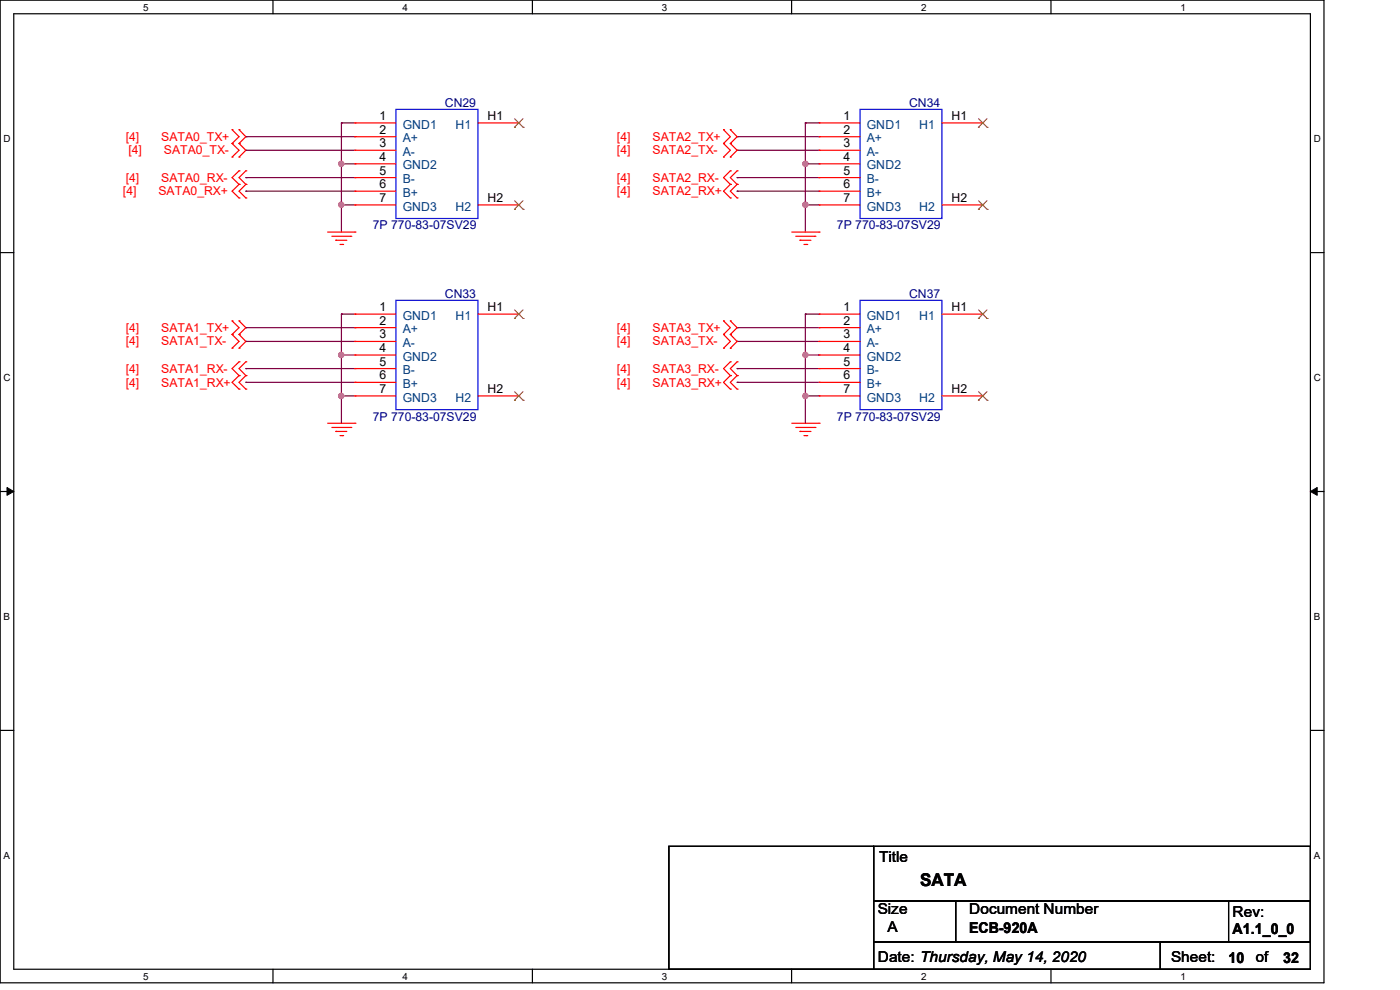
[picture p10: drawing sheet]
<svg xmlns="http://www.w3.org/2000/svg" width="297mm" height="210mm" viewBox="0 0 297 210" stroke-linecap="round" stroke-linejoin="round" font-family="sans-serif">
<path d="M0 0h280.9v208.5h-280.9zM2.9 2.9h275.1v202.7h-275.1z" fill="none" stroke="#000" stroke-width=".25"/>
<g fill="#fff">
<path d="M30.4 .3h1.1v2.4h-1.1z"/>
<path d="M30.4 205.9h1.1v2.3h-1.1z"/>
</g>
<path d="M57.9 0v2.9M57.9 205.6v2.9" fill="none" stroke="#000" stroke-width=".25"/>
<g fill="#fff">
<path d="M85.4 .3h1.1v2.4h-1.1z"/>
<path d="M85.4 205.9h1.1v2.3h-1.1z"/>
</g>
<path d="M112.9 0v2.9M112.9 205.6v2.9" fill="none" stroke="#000" stroke-width=".25"/>
<g fill="#fff">
<path d="M140.4 .3h1.2v2.4h-1.2z"/>
<path d="M140.4 205.9h1.2v2.3h-1.2z"/>
</g>
<path d="M167.9 0v2.9M167.9 205.6v2.9" fill="none" stroke="#000" stroke-width=".25"/>
<g fill="#fff">
<path d="M195.4 .3h1.2v2.4h-1.2z"/>
<path d="M195.4 205.9h1.2v2.3h-1.2z"/>
</g>
<path d="M223 0v2.9M223 205.6v2.9" fill="none" stroke="#000" stroke-width=".25"/>
<g fill="#fff">
<path d="M250.4 .3h1.2v2.4h-1.2z"/>
<path d="M250.4 205.9h1.2v2.3h-1.2z"/>
<path d="M.8 28.2h1.4v2.4h-1.4z"/>
<path d="M278.7 28.2h1.5v2.4h-1.5z"/>
<path d="M.8 78.9h1.4v2.3h-1.4z"/>
<path d="M278.7 78.9h1.5v2.3h-1.5z"/>
</g>
<path d="M0 53.6h2.9M278 53.6h2.9" fill="none" stroke="#000" stroke-width=".25"/>
<g fill="#fff">
<path d="M.8 129.6h1.3v2.3h-1.3z"/>
<path d="M278.7 129.6h1.4v2.3h-1.4z"/>
</g>
<path d="M0 104.3h2.9M278 104.3h2.9" fill="none" stroke="#000" stroke-width=".25"/>
<path d="M1.5 103.4l1.4 .9-1.4 .8zM278 104.3l1.4-.9v1.7z" fill="#000" stroke="#000" stroke-width=".21"/>
<g fill="#fff">
<path d="M.8 180.3h1.3v2.3h-1.3z"/>
<path d="M278.7 180.3h1.4v2.3h-1.4z"/>
</g>
<path d="M0 154.9h2.9M278 154.9h2.9M141.9 179.5h43.4v26.1h-43.4zM185.3 179.5h92.7v11.6h-92.7zM185.3 191.1h17.4v8.7h-17.4zM185.3 199.8h60.9v5.8h-60.9zM202.7 191.1h75.3v8.7h-75.3zM246.2 199.8h31.8v5.8h-31.8zM260.6 191.1h17.4v8.7h-17.4z" fill="none" stroke="#000" stroke-width=".25"/>
<g fill="none" stroke="#800040" stroke-width=".25">
<path d="M52.2 31.9h.1M52.2 29h.1M52.2 37.7h.1M52.2 29h23.1M52.2 31.9h23.1M52.2 37.7h23.1M72.4 26.1h.1M72.4 34.8h.1M72.4 26.1v23.1M72.4 26.1h2.9M72.4 34.8h2.9M156.4 29h.1"/>
<path d="M156.4 31.9h.1M156.4 37.7h.1M156.4 29h17.4M156.4 31.9h17.4M156.4 37.7h17.4M170.9 34.8h.1M170.9 26.1h.1M170.9 26.1h2.9M170.9 34.8h2.9M170.9 26.1v23.1M52.2 40.6h.1M52.2 40.6h23.1"/>
<path d="M72.4 43.5h.1M72.4 43.5h2.9M156.4 40.6h.1M156.4 40.6h17.4M170.9 43.5h.1M170.9 43.5h2.9M52.2 78.2h.1M52.2 72.4h.1M52.2 69.5h.1M52.2 78.2h23.1M52.2 72.4h23.1M52.2 69.5h23.1"/>
<path d="M72.4 75.3h.1M72.4 66.6h.1M72.4 66.6v23.2M72.4 66.6h2.9M72.4 75.3h2.9M156.4 72.4h.1M156.4 78.2h.1M156.4 69.5h.1M156.4 78.2h17.4M156.4 72.4h17.4M156.4 69.5h17.4M170.9 66.6h.1"/>
<path d="M170.9 75.3h.1M170.9 66.6h2.9M170.9 75.3h2.9M170.9 66.6v23.2M52.2 81.1h.1M52.2 81.1h23.1M72.4 84h.1M72.4 84h2.9M156.4 81.1h.1M156.4 81.1h17.4M170.9 84h.1M170.9 84h2.9"/>
</g>
<g fill="#f0f" stroke="#f0f" stroke-width=".25">
<circle cx="72.4" cy="34.8" r=".55"/>
<circle cx="72.4" cy="43.4" r=".55"/>
<circle cx="72.4" cy="84" r=".55"/>
<circle cx="72.4" cy="75.3" r=".55"/>
<circle cx="170.9" cy="43.4" r=".55"/>
<circle cx="170.9" cy="34.8" r=".55"/>
<circle cx="170.9" cy="84" r=".55"/>
<circle cx="170.9" cy="75.3" r=".55"/>
</g>
<g fill="none" stroke="#f00" stroke-width=".25">
<path d="M49.2 30.4h.1M49.2 27.5h.1M49.2 33.3h.1M49.2 27.5l1.5 1.5-1.5 1.4M49.2 30.4l1.5 1.5-1.5 1.4M50.7 27.5h.1M50.7 30.4h.1M50.7 33.3h.1M50.7 36.2h.1M50.7 39.1h.1M50.7 27.5l1.5 1.5-1.5 1.4M50.7 30.4l1.5 1.5-1.5 1.4"/>
<path d="M50.7 36.2l-1.5 1.5 1.5 1.4M50.7 39.1l-1.5 1.5 1.5 1.4M52.2 36.2h.1M52.2 39.1h.1M52.2 36.2l-1.5 1.5 1.5 1.4M52.2 39.1l-1.5 1.5 1.5 1.4M75.3 26.1h.1M75.3 29h.1M75.3 31.9h.1M75.3 34.8h.1M75.3 37.7h.1M75.3 26.1h8.7"/>
<path d="M75.3 29h8.7M75.3 31.9h8.7M75.3 34.8h8.7M75.3 37.7h8.7M101.4 26.1h8.7M110.1 26.1h.1M153.5 30.4h.1M153.5 27.5h.1M153.5 33.3h.1M153.5 27.5l1.4 1.5-1.4 1.4M153.5 30.4l1.4 1.5-1.4 1.4M154.9 39.1h.1"/>
<path d="M154.9 36.2h.1M154.9 27.5h.1M154.9 30.4h.1M154.9 33.3h.1M154.9 39.1l-1.4 1.5 1.4 1.4M154.9 36.2l-1.4 1.5 1.4 1.4M154.9 27.5l1.5 1.5-1.5 1.4M154.9 30.4l1.5 1.5-1.5 1.4M156.4 39.1h.1M156.4 36.2h.1M156.4 39.1l-1.5 1.5 1.5 1.4M156.4 36.2l-1.5 1.5 1.5 1.4"/>
<path d="M173.8 26.1h.1M173.8 29h.1M173.8 31.9h.1M173.8 34.8h.1M173.8 37.7h.1M173.8 26.1h8.7M173.8 29h8.7M173.8 31.9h8.7M173.8 34.8h8.7M173.8 37.7h8.7M199.8 26.1h8.7M208.5 26.1h.1"/>
<path d="M50.7 42h.1M52.2 42h.1M69.5 49.2h5.8M70.4 50.1h4M71.2 51h.1M71.2 51h2.4M72.1 51.9h.6M72.7 51.9h.1M74.4 50.1h.1M75.3 49.2h.1M75.3 40.6h.1M75.3 43.5h.1"/>
<path d="M75.3 40.6h8.7M75.3 43.5h8.7M101.4 43.5h8.7M110.1 43.5h.1M154.9 42h.1M156.4 42h.1M168 49.2h5.8M168.8 50.1h4.1M169.7 51h.1M169.7 51h2.3M170.6 51.9h.6M171.2 51.9h.1"/>
<path d="M172.9 50.1h.1M173.8 49.2h.1M173.8 40.6h.1M173.8 43.5h.1M173.8 40.6h8.7M173.8 43.5h8.7M199.8 43.5h8.7M208.5 43.5h.1M49.2 71h.1M49.2 68.1h.1M49.2 73.9h.1M49.2 68.1l1.5 1.4-1.5 1.5"/>
<path d="M49.2 71l1.5 1.4-1.5 1.5M50.7 68.1h.1M50.7 71h.1M50.7 79.7h.1M50.7 76.8h.1M50.7 73.9h.1M50.7 68.1l1.5 1.4-1.5 1.5M50.7 79.7l-1.5 1.4 1.5 1.4M50.7 76.8l-1.5 1.4 1.5 1.5M50.7 71l1.5 1.4-1.5 1.5M52.2 79.7h.1M52.2 76.8h.1"/>
<path d="M52.2 79.7l-1.5 1.4 1.5 1.4M52.2 76.8l-1.5 1.4 1.5 1.5M75.3 66.6h.1M75.3 69.5h.1M75.3 72.4h.1M75.3 75.3h.1M75.3 78.2h.1M75.3 66.6h8.7M75.3 69.5h8.7M75.3 72.4h8.7M75.3 75.3h8.7M75.3 78.2h8.7"/>
<path d="M101.4 66.6h8.7M110.1 66.6h.1M153.5 71h.1M153.5 68.1h.1M153.5 73.9h.1M153.5 68.1l1.4 1.4-1.4 1.5M153.5 71l1.4 1.4-1.4 1.5M154.9 79.7h.1M154.9 76.8h.1M154.9 68.1h.1M154.9 71h.1M154.9 73.9h.1"/>
<path d="M154.9 79.7l-1.4 1.4 1.4 1.4M154.9 76.8l-1.4 1.4 1.4 1.5M154.9 68.1l1.5 1.4-1.5 1.5M154.9 71l1.5 1.4-1.5 1.5M156.4 79.7h.1M156.4 76.8h.1M156.4 79.7l-1.5 1.4 1.5 1.4M156.4 76.8l-1.5 1.4 1.5 1.5M173.8 66.6h.1M173.8 69.5h.1M173.8 72.4h.1M173.8 75.3h.1"/>
<path d="M173.8 78.2h.1M173.8 66.6h8.7M173.8 69.5h8.7M173.8 72.4h8.7M173.8 75.3h8.7M173.8 78.2h8.7M199.8 66.6h8.7M208.5 66.6h.1M50.7 82.5h.1M52.2 82.5h.1M69.5 89.8h5.8M70.4 90.7h4"/>
<path d="M71.2 91.5h.1M71.2 91.5h2.4M72.1 92.4h.6M72.7 92.4h.1M74.4 90.7h.1M75.3 89.8h.1M75.3 81.1h.1M75.3 84h.1M75.3 81.1h8.7M75.3 84h8.7M101.4 84h8.7M110.1 84h.1"/>
<path d="M154.9 82.5h.1M156.4 82.5h.1M168 89.8h5.8M168.8 90.7h4.1M169.7 91.5h.1M169.7 91.5h2.3M170.6 92.4h.6M171.2 92.4h.1M172.9 90.7h.1M173.8 89.8h.1M173.8 81.1h.1M173.8 84h.1"/>
<path d="M173.8 81.1h8.7M173.8 84h8.7M199.8 84h8.7M208.5 84h.1"/>
</g>
<path d="M84 23.2h17.4v23.2h-17.4zM182.5 23.2h17.3v23.2h-17.3zM84 63.7h17.4v23.2h-17.4zM182.5 63.7h17.3v23.2h-17.3z" fill="none" stroke="#00f" stroke-width=".25"/>
<g fill="none" stroke="#804000" stroke-width=".21">
<path d="M109.1 27h.1M109.2 25.2l1.8 1.8M111 25.2l-1.9 1.8M111 27h.1M207.6 27h.1M207.6 25.2l1.8 1.8M209.4 25.2l-1.8 1.8M209.4 27h.1M109.1 44.4h.1M109.2 42.6l1.8 1.8M111 42.6l-1.9 1.8M111 44.4h.1"/>
<path d="M207.6 44.4h.1M207.6 42.6l1.8 1.8M209.4 42.6l-1.8 1.8M209.4 44.4h.1M109.1 67.6h.1M109.2 65.7l1.8 1.9M111 65.7l-1.9 1.9M111 67.6h.1M207.6 67.6h.1M207.6 65.7l1.8 1.9M209.4 65.7l-1.8 1.9M209.4 67.6h.1"/>
<path d="M109.1 84.9h.1M109.2 83.1l1.8 1.8M111 83.1l-1.9 1.8M111 84.9h.1M207.6 84.9h.1M207.6 83.1l1.8 1.8M209.4 83.1l-1.8 1.8M209.4 84.9h.1"/>
</g>
<text font-size="3.7" x="195.2" y="188">SATA</text>
<g font-size="3.2">
<text x="186.5" y="183">Title</text>
<text x="186.2" y="194">Size</text>
<text x="188.3" y="197.7">A</text>
<text x="205.6" y="197.9">ECB-920A</text>
<text x="205.6" y="194">Document Number</text>
<text x="261.5" y="194.6">Rev:</text>
<text x="261.5" y="198.2">A1.1_0_0</text>
<text x="186.2" y="204.1">Date: Thursday, May 14, 2020</text>
<text x="248.5" y="204.1">Sheet:</text>
<text x="260.6" y="204.2">10</text>
<text x="266.4" y="204.1">of</text>
<text x="272.2" y="204.2">32</text>
</g>
<g font-size="2.6" fill="#000080">
<text x="94.4" y="22.6">CN29</text>
<text x="192.9" y="22.6">CN34</text>
<text x="79.1" y="48.7">7P 770-83-07SV29</text>
<text x="177.5" y="48.7">7P 770-83-07SV29</text>
<text x="94.4" y="63.2">CN33</text>
<text x="192.9" y="63.2">CN37</text>
<text x="79.1" y="89.2">7P 770-83-07SV29</text>
<text x="177.5" y="89.2">7P 770-83-07SV29</text>
</g>
<g font-size="2.6" fill="#f00">
<text x="26.7" y="29.8">[4]</text>
<text x="34.2" y="29.8">SATA0_TX+</text>
<text x="130.9" y="29.8">[4]</text>
<text x="138.4" y="29.8">SATA2_TX+</text>
<text x="27.3" y="32.8">[4]</text>
<text x="34.8" y="32.8">SATA0_TX-</text>
<text x="130.9" y="32.8">[4]</text>
<text x="138.4" y="32.8">SATA2_TX-</text>
<text x="26.1" y="41.4">[4]</text>
<text x="26.7" y="38.6">[4]</text>
<text x="33.6" y="41.4">SATA0_RX+</text>
<text x="34.2" y="38.6">SATA0_RX-</text>
<text x="130.9" y="41.4">[4]</text>
<text x="130.9" y="38.6">[4]</text>
<text x="138.4" y="41.4">SATA2_RX+</text>
<text x="138.4" y="38.6">SATA2_RX-</text>
<text x="26.7" y="70.4">[4]</text>
<text x="34.2" y="70.4">SATA1_TX+</text>
<text x="130.9" y="70.4">[4]</text>
<text x="138.4" y="70.4">SATA3_TX+</text>
<text x="26.7" y="73.3">[4]</text>
<text x="34.2" y="73.3">SATA1_TX-</text>
<text x="130.9" y="73.3">[4]</text>
<text x="138.4" y="73.3">SATA3_TX-</text>
<text x="26.7" y="82">[4]</text>
<text x="26.7" y="79.1">[4]</text>
<text x="34.2" y="82">SATA1_RX+</text>
<text x="34.2" y="79.1">SATA1_RX-</text>
<text x="130.9" y="82">[4]</text>
<text x="130.9" y="79.1">[4]</text>
<text x="138.4" y="82">SATA3_RX+</text>
<text x="138.4" y="79.1">SATA3_RX-</text>
</g>
<g font-size="2.6">
<text x="80.5" y="25.4">1</text>
<text x="80.5" y="28.4">2</text>
<text x="103.4" y="25.4">H1</text>
<text x="179" y="25.4">1</text>
<text x="179" y="28.4">2</text>
<text x="201.8" y="25.4">H1</text>
<text x="80.5" y="31.2">3</text>
<text x="80.5" y="34.1">4</text>
<text x="179" y="31.2">3</text>
<text x="179" y="34.1">4</text>
<text x="80.5" y="37">5</text>
<text x="80.5" y="39.9">6</text>
<text x="179" y="37">5</text>
<text x="179" y="39.9">6</text>
<text x="80.5" y="42.8">7</text>
<text x="103.4" y="42.8">H2</text>
<text x="179" y="42.8">7</text>
<text x="201.8" y="42.8">H2</text>
<text x="80.5" y="66">1</text>
<text x="103.4" y="66">H1</text>
<text x="179" y="66">1</text>
<text x="201.8" y="66">H1</text>
<text x="80.5" y="68.9">2</text>
<text x="80.5" y="71.8">3</text>
<text x="179" y="68.9">2</text>
<text x="179" y="71.8">3</text>
<text x="80.5" y="74.7">4</text>
<text x="80.5" y="77.6">5</text>
<text x="179" y="74.7">4</text>
<text x="179" y="77.6">5</text>
<text x="80.5" y="80.5">6</text>
<text x="80.5" y="83.4">7</text>
<text x="103.4" y="83.4">H2</text>
<text x="179" y="80.5">6</text>
<text x="179" y="83.4">7</text>
<text x="201.8" y="83.4">H2</text>
</g>
<g font-size="2.6" fill="#004080">
<text x="85.4" y="27.3">GND1</text>
<text x="96.6" y="27.3">H1</text>
<text x="183.9" y="27.3">GND1</text>
<text x="195" y="27.3">H1</text>
<text x="85.4" y="30.2">A+</text>
<text x="85.4" y="33.1">A-</text>
<text x="85.4" y="35.9">GND2</text>
<text x="183.9" y="30.2">A+</text>
<text x="183.9" y="33.1">A-</text>
<text x="183.9" y="35.9">GND2</text>
<text x="85.4" y="38.9">B-</text>
<text x="85.4" y="41.7">B+</text>
<text x="183.9" y="38.9">B-</text>
<text x="183.9" y="41.7">B+</text>
<text x="85.4" y="44.7">GND3</text>
<text x="96.6" y="44.7">H2</text>
<text x="183.9" y="44.7">GND3</text>
<text x="195" y="44.7">H2</text>
<text x="85.4" y="67.8">GND1</text>
<text x="85.4" y="70.7">A+</text>
<text x="96.6" y="67.8">H1</text>
<text x="183.9" y="67.8">GND1</text>
<text x="183.9" y="70.7">A+</text>
<text x="195" y="67.8">H1</text>
<text x="85.4" y="73.6">A-</text>
<text x="85.4" y="76.5">GND2</text>
<text x="183.9" y="73.6">A-</text>
<text x="183.9" y="76.5">GND2</text>
<text x="85.4" y="79.4">B-</text>
<text x="85.4" y="82.3">B+</text>
<text x="183.9" y="79.4">B-</text>
<text x="183.9" y="82.3">B+</text>
<text x="85.4" y="85.2">GND3</text>
<text x="96.6" y="85.2">H2</text>
<text x="183.9" y="85.2">GND3</text>
<text x="195" y="85.2">H2</text>
</g>
<g font-size="2.1">
<text x="30.4" y="2.2">5</text>
<text x="85.4" y="2.2">4</text>
<text x="140.4" y="2.2">3</text>
<text x="195.4" y="2.2">2</text>
<text x="250.4" y="2.2">1</text>
<text x=".8" y="30.1">D</text>
<text x="278.7" y="30.1">D</text>
<text x=".8" y="80.8">C</text>
<text x="278.7" y="80.8">C</text>
<text x=".8" y="131.5">B</text>
<text x="278.7" y="131.5">B</text>
<text x=".8" y="182.2">A</text>
<text x="278.7" y="182.2">A</text>
<text x="30.4" y="207.8">5</text>
<text x="85.4" y="207.8">4</text>
<text x="140.4" y="207.8">3</text>
<text x="195.4" y="207.8">2</text>
<text x="250.4" y="207.8">1</text>
</g>
</svg>
